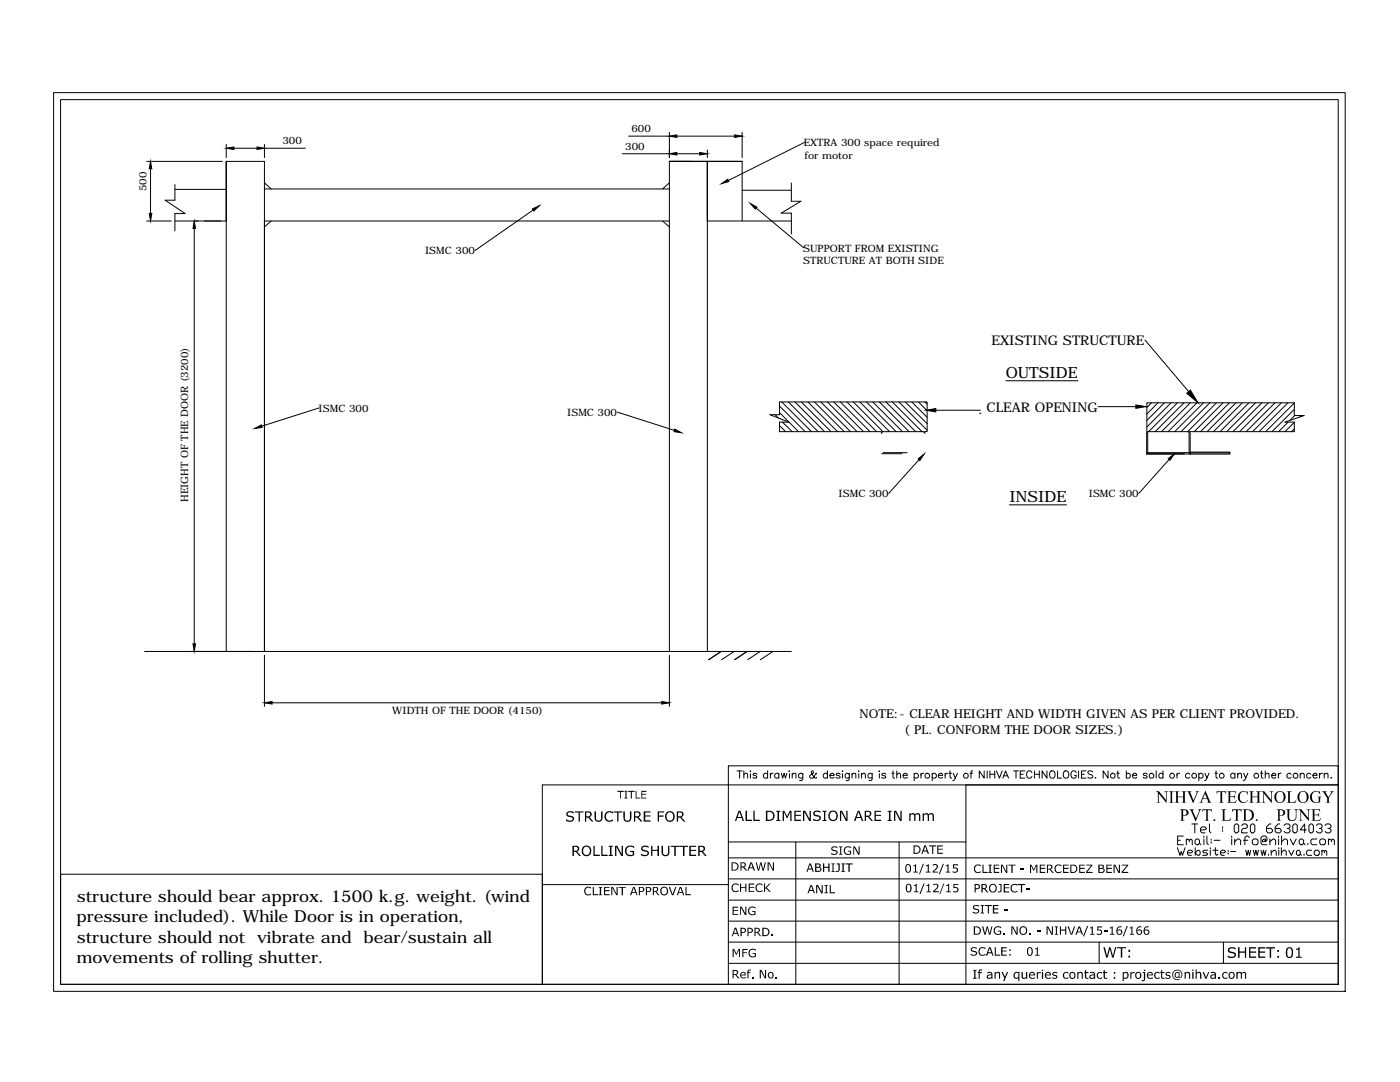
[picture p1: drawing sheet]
<svg xmlns="http://www.w3.org/2000/svg" width="279mm" height="216mm" viewBox="0 0 279 216" stroke-linecap="round" stroke-linejoin="round" font-family="sans-serif">
<!-- layer: 0 -->
<g fill="none" stroke="#000" stroke-width=".2">
<path d="M10.7 18.5h257.8v179.3h-257.8zM12.1 19.9h255v176.5h-255zM29.3 32.2h15.1M30 33.7v8.9M34.9 37.8h10.3M34.9 36.8v3.1h-1.9l3.9 2.7h-2v3.5M45.2 28.8v2.6M46.7 29.6h4.6M52.8 28.8v2.6M52.8 37.7h80.8M52.8 36.5l1.3 1.2M52.8 29.6h8.1"/>
<path d="M124.2 30.7h9.4M125.4 27.2h8.2M133.6 26.4v5M133.6 36.5l-1.4 1.2M135.1 30.7h4.5M135.1 27.2h11.5M138 32.2h-4.4v97.8M141.2 29.9v1.5M141.2 32.2v97.8M148.1 38h9.8M148.1 26.4v5M148.1 32.2v11.9"/>
<path d="M157.9 36.5v3.7h1.9l-3.9 2.3h2v4.2M160.6 28.4l-15.2 7.6M29.3 44.1h4.9M34.9 44.1h10.3M38.8 45.6v82.9M52.8 44.1h80.8M54.1 44.1l-1.3 1.2M106.4 41.9l-11.6 8.1M132.2 44.1l1.4 1.2M141.2 44.1h16.7M150.9 41.5l9.5 8M200.7 76h14.4"/>
<path d="M228.5 67.8l8.7 10.3M63.7 81.4l-11.4 3.6M123.2 82.2l11.4 3.7M154.7 82.7l.6 .7M155.6 80.2h29.4v5.9h-29.4v-1.9h1.8l-3.7-1.5h1.9zM155.6 84.9l1.2 1.2M155.6 82.3l3.8 3.8M155.6 81l5.1 5.1M156 80.2l6 5.9M156.2 84.2l1.9 1.9M157.3 80.2l6 5.9M158.7 80.2l5.9 5.9"/>
<path d="M159.9 80.2l5.9 5.9M161.2 80.2l6 5.9M162.5 80.2l6 5.9M163.8 80.2l5.9 5.9M165.1 80.2l6 5.9M166.4 80.2l5.9 5.9M167.7 80.2l5.9 5.9M169 80.2l5.9 5.9M170.3 80.2l5.9 5.9M171.6 80.2l5.9 5.9M172.9 80.2l5.9 5.9M174.2 80.2l5.9 5.9"/>
<path d="M175.5 80.2l5.9 5.9M176 90.5h4M176.1 86.3l-.2 .2M176.3 90.3h4.7M176.8 80.2l5.9 5.9M178.1 80.2l5.9 5.9M179.4 80.2l5.6 5.6M180.7 80.2l4.3 4.3M182 80.2l3 3.1M183.3 80.2l1.7 1.7M183.4 91.7l-6 6.8M184.4 86.3l.2 .2"/>
<path d="M184.6 80.2l.4 .4M186.8 81.9h8.9M219.1 81.1h7.6M228.9 80.4h29.4v2.5h2l-3.9 1.3h1.9v1.9h-29.4zM229 86.3l-.2 .2M229.1 86.3v4h8.2v-4h.2v4.3h-8.7v-4.1M229.8 80.4l-.9 .9M231.1 80.4l-2.2 2.2M232.4 80.4l-3.5 3.5M233.3 91.7l-6 6.7M233.7 80.4l-4.8 4.8M235 80.4l-5.8 5.7"/>
<path d="M236.3 80.4l-5.8 5.7M237.6 80.4l-5.8 5.7M238.9 80.4l-5.8 5.7M240.2 80.4l-5.8 5.7M241.5 80.4l-5.8 5.7M242.8 80.4l-5.8 5.7M244.1 80.4l-5.8 5.7M245.3 80.4l-5.7 5.7M246.7 80.4l-5.8 5.7M247.9 80.4l-5.7 5.7M249.2 80.4l-5.7 5.7M250.6 80.4l-5.8 5.7"/>
<path d="M251.8 80.4l-5.7 5.7M253.1 80.4l-5.7 5.7M254.5 80.4l-5.8 5.7M255.7 80.4l-5.7 5.7M257 80.4l-5.7 5.7M257.1 84.2l-1.9 1.9M258.3 80.4l-5.7 5.7M258.3 81.7l-4.4 4.4M258.3 84.3l-1.9 1.8M258.3 85.6l-.5 .5M258.4 82.9l-1 1M259.7 82.9l-.3 .3"/>
<path d="M201.5 100.7h11.3M28.9 130h129M45.2 130v-97.8h7.6v97.8M52.8 130.8v10.2M133.6 130.8v10.2M143.9 130l-2.5 1.6M146.5 130l-2.5 1.6M149.1 130l-2.5 1.6M151.7 130l-2.5 1.6M154.2 130l-2.4 1.6M54.3 140.2h77.8M145.4 152.8h121.7v3.8h-121.7z"/>
<path d="M147.1 153.8h1M147.6 153.8v1.5M148.4 154.6l.4-.3 .3 .1 .1 .9M148.4 153.8v1.5M149.8 153.8v.2zM149.8 154.4v.9M151 154.5a.43 .43 0 0 0-.7 0l.7 .5v.2l-.2 .1-.5-.2M153.2 154.5a.48 .48 0 0 0-.7-.1 .48 .48 0 0 0 0 .8 .48 .48 0 0 0 .7-.1M153.2 153.8v1.5M153.7 154.3v1M154.3 154.3l-.3 .1-.3 .3M155.4 154.5a.48 .48 0 0 0-.7-.1 .48 .48 0 0 0 0 .8 .48 .48 0 0 0 .7-.1"/>
<path d="M155.4 154.3v1M155.9 154.3l.3 1 .3-1 .2 1 .3-1M157.5 153.9h.1zM157.6 154.4v.9M158.1 154.6l.3-.3 .4 .1 .1 .9M158.1 154.3v1M160.2 154.3l-.1 1.3-.2 .2-.3-.1M160.2 154.5a.48 .48 0 0 0-.7-.1 .48 .48 0 0 0 0 .8 .48 .48 0 0 0 .7-.1M163 154.5l-.2-.2-.3 .6a.46 .46 0 0 1-.5 .4 .46 .46 0 0 1-.3-.6l.6-.4v-.4h-.3v.5l.6 .8 .3 .1 .1-.2M165.1 154.5a.48 .48 0 0 0-.7-.1 .48 .48 0 0 0 0 .8 .48 .48 0 0 0 .7-.1M165.1 153.8v1.5M165.6 154.7h.9a.48 .48 0 0 0-.7-.3 .48 .48 0 0 0-.2 .7 .48 .48 0 0 0 .7 .1l.2-.1"/>
<path d="M167.7 154.5a.47 .47 0 0 0-.8 0l.8 .5-.1 .2-.2 .1-.5-.2M168.1 153.8v.2zM168.1 154.4v.9M169.5 154.3l-.1 1.3-.2 .2-.3-.1M169.5 154.5a.48 .48 0 0 0-.7-.1 .48 .48 0 0 0 0 .8 .48 .48 0 0 0 .7-.1M170 154.6l.4-.3 .4 .1v.9M170 154.3v1M171.3 153.9h.1zM171.4 154.4v.9M171.9 154.6l.4-.3 .3 .1 .1 .9M171.9 154.3v1M174.1 154.3l-.1 1.3-.2 .2-.4-.1"/>
<path d="M174.1 154.5a.48 .48 0 0 0-.7-.1 .48 .48 0 0 0 0 .8 .48 .48 0 0 0 .7-.1M175.4 153.9h.1zM175.5 154.4v.9M176.8 154.5a.47 .47 0 0 0-.8 0l.8 .5-.1 .2-.2 .1-.5-.2M178 154.3h.5M178.2 153.8l.1 1.4 .2 .1M179 154.6l.3-.3 .3 .1 .1 .9M179 153.8v1.5M180.2 154.7h.9a.48 .48 0 0 0-.7-.3 .48 .48 0 0 0-.2 .7 .48 .48 0 0 0 .7 .1l.2-.1M182.4 154.5a.48 .48 0 0 1 .7-.1 .48 .48 0 0 1 0 .8 .48 .48 0 0 1-.7-.1M182.4 154.3v1.5M183.8 154.3v1"/>
<path d="M184.3 154.3l-.5 .2v.2M186 154.5a.48 .48 0 0 1 .7-.1 .48 .48 0 0 1 0 .8 .48 .48 0 0 1-.7-.1M186 154.3v1.5M187.3 154.7h.8a.46 .46 0 0 0-.6-.4 .46 .46 0 0 0-.1 .8l.2 .2 .5-.2M188.6 154.3v1M189.2 154.3l-.4 .1-.2 .3M189.4 154.3h.5M189.6 153.8v1.2l.1 .2 .2 .1M190.2 154.3l.5 1 .4-1M190.7 155.3l-.2 .3-.4 .2M193.6 154.3h.5M194.1 153.8l-.2 .1-.1 .2v1.2"/>
<path d="M196.4 153.8v1.5l-1-1.5v1.5M197 153.8v1.5M197.6 153.8v1.5M197.6 154.5h.9M198.5 153.8v1.5M198.9 153.8l.6 1.5 .5-1.5M200.1 155.3l.6-1.5 .6 1.5M200.3 154.8h.8M202.3 153.8h1M202.8 153.8v1.5M203.6 154.5h.6M204.5 153.8h-.9v1.5h.9"/>
<path d="M205.9 154.2a.55 .55 0 0 0-.6-.4 .55 .55 0 0 0-.4 .6 .61 .61 0 0 0 .2 .8 .61 .61 0 0 0 .8-.1v-.2M206.4 154.5h1M206.4 153.8v1.5M207.4 153.8v1.5M208.9 153.8v1.5l-.9-1.5v1.5M209.6 154l.1-.1a.72 .72 0 0 1 .9 .5 .72 .72 0 0 1-.5 .9 .76 .76 0 0 1-.5-1.3zM211.1 153.8v1.5h.8M212.5 153.9a.7 .7 0 0 1 .8 .6 .7 .7 0 0 1-.8 .7l-.3-.5v-.5zM214.8 154.2a.55 .55 0 0 0-.6-.4 .55 .55 0 0 0-.5 .6 .61 .61 0 0 0 .2 .8 .61 .61 0 0 0 .8-.1l.1-.4h-.4M215.3 153.8v1.5M215.8 154.5h.6M216.7 153.8h-.9v1.5h.9"/>
<path d="M218.1 154l-.4-.2-.5 .1v.4l.8 .4 .1 .4-.4 .2-.6-.2M218.6 155.1v.2zM221.1 153.8v1.5l-.9-1.5v1.5M222.9 154.3h.5M223.1 153.8v1.2l.1 .2 .3 .1M224.8 154.5a.46 .46 0 0 1 .6 0 .46 .46 0 0 1 0 .6 .46 .46 0 0 1-.6 0M224.8 153.8v1.5M226 154.7h.9a.46 .46 0 0 0-.7-.4 .46 .46 0 0 0-.1 .8l.3 .2 .5-.2M228.9 154.5a.43 .43 0 0 0-.7 0l.7 .5v.2l-.2 .1-.5-.2M230.7 153.8v1.5M232.1 154.5a.48 .48 0 0 0-.7-.1 .48 .48 0 0 0 0 .8 .48 .48 0 0 0 .7-.1M232.1 153.8v1.5"/>
<path d="M234.9 154.3v1M235.4 154.3l-.5 .2v.2M237.4 154.5a.48 .48 0 0 0-.7-.1 .48 .48 0 0 0 0 .8 .48 .48 0 0 0 .7-.1M239.3 154.5a.48 .48 0 0 1 .7-.1 .48 .48 0 0 1 0 .8 .48 .48 0 0 1-.7-.1M239.3 154.3v1.5M240.5 154.3l.4 1 .4-1M240.9 155.3l-.2 .3-.3 .2M242.5 154.3h.5M242.7 153.8v1.2l.1 .2 .2 .1M246.5 154.5a.48 .48 0 0 0-.7-.1 .48 .48 0 0 0 0 .8 .48 .48 0 0 0 .7-.1M246.5 154.3v1M247 154.6l.3-.3 .4 .1 .1 .9"/>
<path d="M247 154.3v1M248.2 154.3l.4 1 .4-1M248.6 155.3l-.1 .3-.4 .2M251.5 154.3h.5M251.7 153.8v1.2l.1 .2 .3 .1M252.5 154.6l.4-.3 .3 .1 .1 .9M252.5 153.8v1.5M253.8 154.7h.8a.48 .48 0 0 0-.6-.3 .48 .48 0 0 0-.3 .6 .48 .48 0 0 0 .6 .3l.3-.2M255.1 154.3v1M255.7 154.3l-.5 .2-.1 .2M257.7 154.5a.48 .48 0 0 0-.7-.1 .48 .48 0 0 0 0 .8 .48 .48 0 0 0 .7-.1M259.5 154.6l.4-.3 .3 .1 .1 .9"/>
<path d="M259.5 154.3v1M261.6 154.5a.48 .48 0 0 0-.7-.1 .48 .48 0 0 0 0 .8 .48 .48 0 0 0 .7-.1M262 154.7h.9a.48 .48 0 0 0-.6-.3 .48 .48 0 0 0-.3 .6 .48 .48 0 0 0 .6 .3l.3-.2M263.3 154.3v1M263.9 154.3a.51 .51 0 0 0-.6 .4M264.3 154.6l.3-.3 .4 .1v.9M264.3 154.3v1M265.7 155.1v.2zM267.1 156.6v39.8M267.1 156.6h-74.3v39.8M12.1 174.4h96.1v22h-96.1zM108.2 176.5h37.2"/>
<path d="M145.4 179.6h121.7M145.4 175.4h121.7M145.4 171.2h121.7M145.4 168h47.4M158.8 168v28.4M179.4 168v28.4M235 169.1l.5 1.6 .2-.8 .3 .8 .5-1.6M235 167.7h.6M236.2 166.8h-1.2v1.8h1.2M236.8 167.7l.3-.3 .2 .3v.3M236.8 167.4v1.2M237 170.2h.8l.2-.3-.2-.2h-.5l-.3 .2v.5l.3 .3h.5"/>
<path d="M237.3 167.7l.3-.3 .3 .3v.9M237.9 164.4h1.1M238.4 164.4v1.8M238.5 167.7l.3-.3h.3l.3 .3v.6l-.3 .3h-.3l-.3-.3zM238.5 169.1v1.6M239 169.7h.3l.2 .2v.5l-.2 .3h-.3l-.5-.5zM239.4 168.3l.3 .3M239.6 165.6h.9l.3-.3-.3-.3h-.6l-.3 .3v.6l.3 .3h.6M240.3 166.8v.3M240.3 167.4v1.2M240.9 166.8v1.5l.3 .3M241 169.7h-.7l-.3 .2 .3 .3h.5l.2 .2-.2 .3h-.8"/>
<path d="M241.4 164.4v1.5l.3 .3M241.5 169.1v.3M241.5 169.7v1M241.7 167.4v.3M241.7 168v.3M242 169.7h1.1M242.3 167.7h1.2M242.6 169.1v1.3l.2 .3 .3-.3M243.6 170.2h.7l.3-.3-.3-.2h-.5l-.2 .2v.5l.2 .3h.5M244 165v.3M244 165.6v.3M245.1 169.7v.2"/>
<path d="M245.1 170.2v.2M245.6 169.9h1M245.8 166.8v.3M245.8 167.4v1.2M246.3 164.7l.3-.3h.3l.3 .3v1.2l-.3 .3h-.3l-.3-.3zM246.4 168l.6-.6h.3l.3 .3v.9M246.4 167.4v1.2M247.8 164.7l.3-.3h.6l.2 .3v.3l-.2 .3h-.6l-.3 .3v.6h1.1M248.1 167.7h.9M248.6 169.7l.3 1 .2-1 .3 1 .2-1M249.3 167.1l-.3-.3h-.3l-.3 .3v1.5M249.5 164.7l.3-.3h.3l.3 .3v1.2l-.3 .3h-.3l-.3-.3z"/>
<path d="M249.9 167.7l.3-.3h.6l.3 .3v.6l-.3 .3h-.6l-.3-.3zM250.1 169.7l.3 1 .2-1 .3 1 .2-1M251.7 169.7l.2 1 .3-1 .2 1 .3-1M252.5 167.7l-.2 .3h-.3v-.3l.3-.3h.2v.6l.3-.3v-.6l-.3-.3h-.5l-.3 .3v1.2l.3 .3h.8M253.2 170.4v.3M253.4 168l.6-.6h.3l.3 .3v.9M253.4 167.4v1.2M253.6 164.4h-.2l-.6 .6v.9l.3 .3h.5l.3-.3v-.3l-.3-.3h-.8M253.7 170.2l.5-.5h.3l.2 .2v.8M253.7 169.7v1M255.2 166.8v.3M255.2 167.4v1.2"/>
<path d="M255.2 169.1v.3M255.2 169.7v1M255.4 164.4h-.3l-.6 .6v.9l.3 .3h.6l.3-.3v-.3l-.3-.3h-.9M255.7 170.2l.5-.5h.2l.3 .2v.8M255.7 169.1v1.6M255.8 168l.6-.6h.3l.2 .3v.9M255.8 166.8v1.8M256.3 164.7l.3-.3h.6l.3 .3v.3l-.3 .3h-.3M257.2 165.3l.3 .3v.3l-.3 .3h-.6l-.3-.3M257.2 169.7l.5 1 .5-1M257.5 167.4l.6 1.2 .6-1.2M258 164.7l.3-.3h.3l.3 .3v1.2l-.3 .3h-.3l-.3-.3z"/>
<path d="M258.7 169.9l.3-.2h.2l.3 .2v.5l-.3 .3h-.2l-.3-.3zM259.3 167.7l.3-.3h.3l.3 .3v.6l-.3 .3h-.3l-.3-.3zM259.5 170.4l.2 .3M260.2 168.3l.3 .3M260.3 170.4v.3M260.7 165.6h-1.2l.9-1.2v1.8M261 168.3v.3M261.2 164.7l.3-.3h.3l.3 .3v1.2l-.3 .3h-.3l-.3-.3zM261.8 169.7h-.8l-.2 .2v.5l.2 .3h.8M262.5 169.7h.5l.3 .2v.5l-.3 .3h-.5l-.2-.3v-.5zM262.7 164.7l.3-.3h.6l.2 .3v.3l-.2 .3h-.3M262.8 167.4h-.9l-.3 .3v.6l.3 .3h.9"/>
<path d="M263.4 167.7l.2-.3h.6l.3 .3v.6l-.3 .3h-.6l-.2-.3zM263.6 165.3l.2 .3v.3l-.2 .3h-.6l-.3-.3M263.8 169.9l.3-.2 .2 .2v.3M263.8 169.7v1M264.3 169.9l.3-.2 .2 .2v.8M264.4 164.7l.3-.3h.6l.3 .3v.3l-.3 .3h-.3M265.1 167.7l.3-.3 .3 .3v.3M265.1 167.4v1.2M265.3 165.3l.3 .3v.3l-.3 .3h-.6l-.3-.3M265.7 167.7l.3-.3 .3 .3v.9M108.2 196.4v-39.8h37.2v39.8M108.2 196.4h158.9"/>
<path d="M145.4 183.8h121.7M145.4 188h121.7M145.4 192.2h121.7M219.4 188v4.2M244.2 188v4.2"/>
<circle cx="185.1" cy="154.8" r=".5"/>
<circle cx="192.8" cy="154.8" r=".5"/>
<circle cx="222.1" cy="154.8" r=".51"/>
<circle cx="229.8" cy="154.8" r=".5"/>
<circle cx="233.9" cy="154.8" r=".5"/>
<circle cx="238.3" cy="154.8" r=".5"/>
<circle cx="243.8" cy="154.8" r=".5"/>
<circle cx="250.7" cy="154.8" r=".5"/>
<circle cx="258.6" cy="154.8" r=".5"/>
</g>
<g fill="#000" stroke="#000" stroke-width=".2">
<path d="M30 32.2l.3 1.5h-.5zM45.2 29.6l1.5-.3v.5zM51.3 29.3l1.5 .3-1.5 .2zM133.6 30.7l1.5-.3v.5zM133.6 27.2l1.5-.3v.5zM139.6 30.4l1.6 .3-1.6 .2zM144 36.6l1.2-.8 .2 .4zM146.6 26.9l1.5 .3-1.5 .2zM29.8 42.6h.5l-.3 1.5zM38.8 44.1l.2 1.5h-.5zM106.2 41.7l1.4-.7-1.1 1.1zM149.7 40.6l1.4 .7-.4 .4z"/>
<path d="M236.8 78.5l.8-.7 1.5 2.6zM50.8 85.5l1.4-.7 .1 .5zM134.6 85.6l1.4 .7-1.5-.2zM183.2 91.6l1.2-1-.8 1.3zM184.8 81.9l2-.4v.7zM226.7 80.8l2 .3-2 .4zM233.2 91.5l1.1-.9-.8 1.2zM38.5 128.5h.5l-.2 1.5zM52.8 140.2l1.5-.2v.5zM132.1 140l1.5 .2-1.5 .3z"/>
</g>
<g fill="#000">
<path d="M123.2 157.8h1.3v.2h-.6v1.3h-.1v-1.3h-.6zM124.6 157.8h.6v.2h-.2v1.2h.2v.1h-.6v-.1h.2v-1.2h-.2zM125.4 157.8h1.2v.2h-.5v1.3h-.2v-1.3h-.5zM126.9 157.8h.1v1.4h.8v.1h-.9zM128 157.8h1v.2h-.8v.4h.8v.2h-.8v.6h.8v.1h-1zM230.7 157.9h.6l1.4 1.7v-1.4l-.3-.3h.8l-.4 .2v2.1l-1.5-1.8v1.6l.3 .2h-.8l.3-.2v-1.9zM234.4 157.9h1l-.3 .2v.8h1v-.8l-.3-.2h1l-.3 .1v2l.3 .2h-1l.3-.2v-.9h-1v.9l.3 .2h-1l.3-.2v-1.9zM236.9 157.9l.9 .1a.21 .21 0 0 0-.3 .1 .21 .21 0 0 0 .1 .3l.6 1.3 .5-1.3a.28 .28 0 0 0 .1-.3 .28 .28 0 0 0-.2-.2l.7 .1-.3 .1-.8 2.1-1-2.1zM242.8 157.9h1.9v.5l-.2-.3-.6-.1v2l.3 .2h-.9l.3-.2v-2l-.6 .1-.2 .3zM244.9 157.9h1.7l.1 .5-.3-.4h-.9v.9h.7l.3-.3v.8l-.3-.4h-.7l.1 1h.8l.4-.4-.2 .6h-1.7l.3-.2v-1.9zM247.4 158.1l.6-.3 .8 .2 .2-.2v.8l-.3-.5-.7-.1-.4 .3-.2 .4 .1 .8 .3 .5h.8l.5-.4-.4 .5-1 .1-.6-.6-.1-.8zM249.3 157.9h1l-.4 .2v.8h1.1v-.8l-.4-.2h1.1l-.4 .2v1.9l.4 .2h-1.1l.4-.2v-.9h-1.1v.9l.4 .2h-1l.3-.2v-1.9z"/>
<path d="M251.7 157.9h.6l1.4 1.7v-1.5l-.3-.2h.8l-.4 .2v2.1l-1.5-1.8v1.5l.3 .3h-.8l.3-.3v-1.7zM256.8 157.9l1 .1a.29 .29 0 0 0-.3 0 .29 .29 0 0 0-.1 .4l.1 1.6h.8l.4-.5-.2 .7h-1.7l.3-.2v-1.9zM261.7 158.3l.7-.5 .8 .2 .2-.2 .1 .8-.6-.6-.7 .1-.3 .5-.1 .7 .4 .7 .5 .1 .5-.1v-.8l-.3-.3h.9l-.3 .2v.9l-1.1 .2-.8-.4-.2-.4v-.6zM263.8 157.9h1l-.3 .2 .6 1 .6-.9-.2-.3h.7l-.4 .3-.6 1v.8l.3 .2h-1l.4-.2v-.8l-.8-1.1zM113.1 162.1l.4-.2h.6l.4 .1v.3l-.8-.2a.36 .36 0 0 0-.4 .4 .36 .36 0 0 0 .5 .3l.7 .3 .1 .3-.1 .3-.6 .3-.9-.2v-.3l.5 .2h.5a.3 .3 0 0 0 .3-.3 .3 .3 0 0 0-.4-.3l-.8-.3zM114.7 161.9h1.7v.2h-.7v1.8h-.2v-1.8h-.8zM116.7 177.3l.5-.4 .8 .2v.3l-.7-.3-.2 .1-.3 .4 .2 .7 .6 .2 .4-.2v.2l-.5 .2-.6-.2-.3-.6zM118.3 177h.2v1.4h.9v.2h-1.1zM118.4 168.8h.3v1.7h1v.3h-1.3zM119.5 177h.7v.2h-.2v1.3h.2v.1h-.7v-.1h.2v-1.3h-.2zM118.6 161.9h.3v1.5l.3 .3h.5l.2-.2 .1-1.6h.3v1.3l-.3 .7-.8 .1-.4-.3zM120 168.8h.3v1.7h1v.3h-1.3z"/>
<path d="M120.6 177h1.1v.2h-.9v.4h.9v.2h-.9v.6h.9v.2h-1.1zM121.5 168.8h.8v.2h-.3v1.6h.3v.2h-.8v-.2h.2v-1.6h-.2zM120.8 162.3l.6-.4 .9 .1v.4l-.4-.3h-.5l-.5 .6v.5l.3 .4 .7 .1 .4-.2-.1 .4-.7 .1-.7-.4-.2-.5zM122 177h.3l.7 1.3v-1.3h.3v1.6h-.3l-.8-1.4v1.4h-.2zM122.5 161.9h1.7v.2h-.8v1.8h-.2v-1.8h-.7zM122.8 168.8h.4l.9 1.6v-1.6h.2v2h-.3l-1-1.8v1.8h-.2zM123.5 177h1.4v.2h-.6v1.4h-.2v-1.4h-.6zM124.4 161.9h.3v1.5l.3 .3 .6-.1 .1-1.7h.3v1.6l-.3 .4-.7 .1-.5-.3zM124.9 169.1l.6-.4 1.1 .2v.3l-.7-.3-.5 .1-.2 .2-.2 .5 .1 .6 .4 .3 .8-.1v-.5h-.5v-.2h.8v.8l-.6 .2-.8-.1-.5-.6v-.6zM128.2 168.9l.3-.2 .7 .1 .2 .1v.3l-.4-.2h-.4a.36 .36 0 0 0-.3 .4 .36 .36 0 0 0 .5 .3l.6 .2 .1 .4-.1 .3-.5 .2-1-.1v-.4l.5 .3h.5a.37 .37 0 0 0 .3-.5 .37 .37 0 0 0-.6-.2l-.5-.2-.1-.2v-.4zM128.5 161.9h1.3v.2h-1v.6h1v.2h-1v.8h1v.2h-1.3zM129.9 168.8h.3v.8h1v-.8h.3v2h-.3v-1h-1v1h-.3z"/>
<path d="M131.3 161.9h1.2v.2h-1v.6h.9v.3h-.9v.9h-.2zM132 168.8h.3v1.5l.2 .2 .3 .1 .5-.3v-1.5h.3v1.5l-.3 .4-.7 .1-.5-.3zM133.5 177h.2l.5 1.4 .6-1.4h.2l-.6 1.6h-.3zM133.8 168.8h1.8v.2h-.7v1.8h-.3v-1.8h-.8zM135.6 168.8h1.7v.2h-.7v1.8h-.3v-1.8h-.7zM136.8 177h.2v1.4h.9v.2h-1.1zM137.6 168.8h1.3v.2h-1v.6h1v.2h-1v.7h1v.3h-1.3zM146.2 176.5l.5-.2 .7 .1v.3l-.4-.2h-.5l-.3 .5v.4l.3 .3 .4 .1 .5-.2v.3l-.9 .1-.4-.3-.1-.8zM147.7 176.3h.2v.7h.8v-.7h.3v1.7h-.3v-.8h-.8v.8h-.2zM148.8 161.8h.3v1.8h1v.2h-1.3zM149.4 176.3h1.1v.2h-.9v.5h.9v.2h-.9v.6h.9v.2h-1.1zM150.4 161.8h.2v1.8h1v.2h-1.2z"/>
<path d="M150.9 176.5l.6-.2 .7 .1v.3l-.4-.2h-.5l-.3 .5v.4l.2 .3 .5 .1 .5-.2v.3l-.9 .1-.4-.3-.1-.8zM150.8 172.1h.2l.4 1.4 .4-1.4h.2l.3 1.4 .3-1.4h.3l-.5 1.6h-.2l-.4-1.3-.3 1.3h-.3zM152.5 176.3h.2v.9l.8-.9h.3l-.8 .8 .8 .9h-.3l-.6-.8-.2 .2v.6h-.2zM153.2 172.1h.3l.7 1.3v-1.3h.3v1.6h-.3l-.8-1.5v1.5h-.2zM154.9 161.8h.8v.2h-.2v1.6h.2v.2h-.8v-.2h.3v-1.6h-.3zM156.2 161.8h.3l.6 1.1 .5-1.1h.4v2h-.3v-1.8l-.5 1.2h-.2l-.6-1.2v1.8h-.2zM158.5 161.8h1.3v.2h-1v.6h1v.2h-1v.8h1v.2h-1.3zM160.3 161.8h.4l.9 1.6v-1.6h.2v2h-.3l-1-1.8v1.8h-.2zM162.4 162l.3-.2 .6-.1 .4 .2v.3l-.3-.2h-.5a.34 .34 0 0 0-.3 .4 .34 .34 0 0 0 .5 .2l.7 .3-.1 .7-.4 .2-1-.1v-.3l.5 .2h.4a.34 .34 0 0 0 .3-.5 .34 .34 0 0 0-.5-.2l-.6-.2zM162.9 176.6h.4l.7 1.4v-1.4h.2v1.7h-.3l-.8-1.5v1.5h-.2zM164.2 161.8h.8v.2h-.3v1.6h.3v.2h-.8v-.2h.3v-1.6h-.3zM164.5 176.6h.7v.2h-.2v1.3h.2v.2h-.7v-.2h.3v-1.3h-.3z"/>
<path d="M164.2 172.3h.3v.7h.8v-.7h.3v1.7h-.3v-.8h-.8v.8h-.3zM165.9 172.3h.7v.2h-.2v1.3h.2v.2h-.7v-.2h.2v-1.3h-.2zM165.6 176.6h.2v1.4h.9v.3h-1.1zM166 169.1l.4-.2 .7 .1v.2l-.4-.1h-.4a.31 .31 0 0 0-.1 .4 .31 .31 0 0 0 .4 .1l.5 .2 .1 .4-.2 .3-.3 .1-.6-.1h-.2v-.3l.7 .2a.33 .33 0 0 0 .3-.4 .33 .33 0 0 0-.5-.2l-.5-.2zM167 172.3h.6v1.3l-.3 .4h-.5v-.2h.1a.28 .28 0 0 0 .3 0 .28 .28 0 0 0 .1-.3v-1h-.3zM167.5 168.9h.6v.2h-.2v1.3h.2v.1h-.6v-.1h.2v-1.3h-.2zM167.9 172.3h.7v.2h-.2v1.3h.2v.2h-.7v-.2h.2v-1.3h-.2zM167.6 161.8h.4l.9 1.6v-1.6h.2v2h-.3l-.9-1.8v1.8h-.3zM168.6 169.1l.5-.2 .8 .1v.3l-.4-.2h-.5l-.4 .4 .1 .7 .4 .2 .6-.1v-.4h-.5v-.2h.7v.8l-.9 .1-.4-.3-.2-.7zM168.7 172.3h1.5v.2h-.6v1.5h-.3v-1.5h-.6zM170.3 168.9h.3l.8 1.4v-1.4h.2v1.6h-.3l-.8-1.4v1.4h-.2zM174.5 161.8h1.3v.2h-1v.6h1v.2h-1v.8h1v.2h-1.3z"/>
<path d="M177.2 161.8h.8v.2h-.3v1.6h.3v.2h-.8v-.2h.2v-1.6h-.2zM178.4 161.8h.4l.9 1.6v-1.6h.2v2h-.3l-.9-1.8v1.8h-.3zM182.3 172.7l.5-.2v1.4h.4v.2h-.9v-.2h.3v-1.1h-.3zM182.4 176.6l.6-.3v1.6h.3v.1h-.9v-.1h.3v-1.1h-.3zM181.5 162.3h.2v.2l.3-.3 .4 .1a.27 .27 0 0 0 .3 .2 .27 .27 0 0 0 .2-.2l.4-.1 .3 .3 .1 1.3h-.3v-.9a.36 .36 0 0 0-.3-.4 .36 .36 0 0 0-.4 .3v1h-.3v-.9a.39 .39 0 0 0-.2-.4 .39 .39 0 0 0-.5 .2v1.1h-.2zM184.2 172.4h.2l-.8 2h-.2zM184.3 176.3h.2l-.8 2.1h-.2zM184.8 172.7l.6-.2v1.4h.3v.2h-.9v-.2h.4v-1.1h-.4zM184.9 176.6l.5-.3v1.6h.4v.1h-.9v-.1h.3v-1.1h-.3zM184.1 162.3h.3v.2l.3-.3 .5 .1a.29 .29 0 0 0 .2 .2 .29 .29 0 0 0 .3-.3l.5 .1 .1 .2 .1 1.3h-.3v-.9a.39 .39 0 0 0-.3-.4 .39 .39 0 0 0-.4 .3v1h-.2l-.1-1a.38 .38 0 0 0-.3-.3 .38 .38 0 0 0-.4 .2v1.1h-.3zM185.4 168.7h1.4v.2h-.5v1.5h-.3v-1.5h-.6zM186.2 172.5l.6-.1 .3 .2v.6l-.8 .7h.9v.2h-1.1v-.3l.8-.7a.43 .43 0 0 0-.2-.5 .43 .43 0 0 0-.5 .1z"/>
<path d="M186.3 176.4l.6-.1 .3 .2v.7l-.7 .6h.9v.2h-1.2v-.2l.8-.7a.38 .38 0 0 0-.1-.6 .38 .38 0 0 0-.6 .1zM187.1 168.7h1.1v.2h-.9v.5h.9v.1h-.9v.7h.9v.2h-1.1zM188.2 172.4h.2l-.8 2h-.2zM188.3 176.3h.2l-.9 2.1h-.1zM188.8 172.7l.5-.2v1.4h.3v.2h-.8v-.2h.3v-1.1h-.3zM188.8 176.6l.6-.3v1.6h.4v.1h-1v-.1h.4v-1.1h-.4zM190.2 172.5h1v.2h-.8v.4h.6l.2 .4-.2 .5-.2 .1h-.7v-.3l.3 .1a.39 .39 0 0 0 .5-.4 .39 .39 0 0 0-.6-.2zM190.3 176.4h1v.2h-.8v.4h.5l.3 .3-.2 .7-.3 .1-.6-.1v-.3l.5 .2a.39 .39 0 0 0 .3-.6 .39 .39 0 0 0-.6-.1zM194.5 172.8l.5-.3 .7 .1v.3l-.3-.2h-.5l-.3 .5 .2 .7 .6 .1 .3-.2v.3l-.6 .1-.6-.3-.1-.3zM196.1 172.5h.2v1.5h.8v.2h-1zM197.3 172.5h.6v.2h-.2v1.3h.2v.2h-.6v-.2h.2v-1.3h-.2zM198.3 172.5h1.1v.2h-.9v.5h.9v.2h-.9v.6h.9v.2h-1.1z"/>
<path d="M199.3 176.4h.6v1.4l-.3 .3-.5-.1v-.2l.4 .1 .2-.2v-1.1h-.4zM199.8 172.5h.3l.7 1.4v-1.4h.2v1.7h-.2l-.8-1.5v1.5h-.2zM200.3 176.4h1.1v.2h-.8v.5h.8v.1h-.8v.7h.8v.2h-1.1zM201.2 172.5h1.5v.2h-.6v1.5h-.3v-1.5h-.6zM201.8 176.6l.6-.3 .7 .2v.3l-.4-.2h-.4l-.4 .4v.4l.3 .4 .4 .1 .5-.2v.3l-.8 .1-.4-.2-.2-.6zM203.7 173.3h.6v.3h-.6zM203.1 176.4h1.5v.2h-.6v1.5h-.3v-1.5h-.6zM204.8 177.2h.6v.2h-.6zM205.6 172.5h.3l.4 1 .4-1h.3v1.7h-.2v-1.5l-.4 1h-.2l-.4-1v1.5h-.2zM207.5 172.5h1.1v.2h-.9v.5h.9v.2h-.9v.6h.9v.2h-1.1zM210.6 172.8l.4-.3 .8 .1v.3l-.7-.2-.4 .4 .1 .8 .6 .1 .4-.2v.3l-.4 .1-.6-.1-.3-.4zM212.2 172.5h1.1v.2h-.9v.5h.9v.2h-.9v.6h.9v.2h-1.1z"/>
<path d="M215.4 172.5h1.1v.2h-.9v.5h.9v.2h-.9v.6h.9v.2h-1.1zM216.8 172.5h1.2l-1 1.5h1v.2h-1.3v-.2l1-1.3h-.9zM220.8 172.5h1.1v.2h-.9v.5h.9v.2h-.9v.6h.9v.2h-1.1zM222.2 172.5h.4l.7 1.4v-1.4h.2v1.7h-.3l-.8-1.5v1.5h-.2zM223.9 172.5h1.3v.2l-1.1 1.3h1.1v.2h-1.4v-.2l1.1-1.3h-1zM233.3 157.9h1l-.4 .3v1.7l.4 .3h-1l.2-.1 .1-.2v-1.7zM237.3 161.5h1a.29 .29 0 0 0-.3 .2 .29 .29 0 0 0 .1 .3l.6 1.3 .6-1.6-.2-.2h.7l-.3 .3-.8 2.1-1.1-2.2zM240 161.5h1.8v.5l-.2-.3h-.6v1.8l.4 .3h-1l.3-.3v-1.8h-.5l-.3 .3zM243.7 161.5l1.1 .1a.29 .29 0 0 0-.4 0 .29 .29 0 0 0 0 .4v1.6h.9l.3-.5-.1 .7h-1.8l.3-.2v-1.9zM245.9 161.5h1.9l-.1 .5a.33 .33 0 0 0-.4-.3h-.3v1.9l.3 .2h-1l.4-.2v-1.9h-.5l-.3 .3zM256.6 161.5h1l-.3 .2v1.5l.1 .3 .3 .2 .5-.1 .4-.3v-1.5l-.3-.3h.8l-.4 .3v1.5l-.2 .4-.7 .2-.7-.3-.2-.5v-1.4zM259.1 161.5h.6l1.4 1.7v-1.4l-.3-.3h.8l-.4 .2v2.1l-1.5-1.8v1.6l.3 .2h-.8l.3-.2v-1.8z"/>
<path d="M261.7 161.5h1.7l.1 .5-.4-.4h-.8v.9h.8l.2-.3v.8l-.3-.3h-.7v.9h.9l.4-.4-.2 .6h-1.7l.3-.2v-1.9zM146.2 180.9h1.1v.2h-.9v.5h.9v.2h-.9v.6h.9v.2h-1.1zM146.2 189.3h.3l.5 1 .4-1h.3v1.7h-.2v-1.4l-.5 .9h-.1l-.5-.9v1.4h-.2zM147.7 180.9h.3l.7 1.4v-1.4h.3v1.7h-.3l-.8-1.5v1.5h-.2zM148.2 189.3h1v.3h-.8v.4h.7v.2h-.7v.8h-.2zM149.3 193.5l.4-.1 .1 .1v.2a.27 .27 0 0 0-.3-.1 .27 .27 0 0 0-.1 .4h.4v.1h-.4v1.1h-.2v-1.1h-.2v-.1h.2zM150.1 194.9h.2v.3h-.2zM149.4 181.2l.6-.3 .7 .1 .1 .3-.4-.2-.6 .1-.3 .6 .3 .6h.5h.3v-.5h-.5v-.1h.7v.7l-.4 .1-.8-.1-.3-.5zM149.5 189.6l.6-.3 .7 .1 .1 .3-.4-.2-.6 .1-.2 .2-.1 .5 .3 .5 .5 .1 .3-.1v-.4h-.5v-.2h.7v.7l-.9 .1-.4-.1-.2-.5zM151.6 193.5h.4l.7 1.4v-1.4h.2v1.7h-.3l-.8-1.5v1.5h-.2zM154 186.5h.2v.3h-.2zM154.8 194.9h.3v.3h-.3z"/>
<path d="M194.2 193.5h.7v.2h-.2v1.4h.2v.2h-.7v-.2h.2v-1.4h-.2zM193.8 189.2l.3-.2h.6l.2 .1v.3l-.4-.2h-.3a.28 .28 0 0 0-.2 .4 .28 .28 0 0 0 .4 .1l.6 .3-.1 .5-.3 .2-.9-.1v-.3l.5 .2h.3a.31 .31 0 0 0 .2-.4 .31 .31 0 0 0-.4-.2l-.5-.2zM194.2 180.8l.3-.2h.6l.3 .1v.3l-.5-.3-.3 .1a.29 .29 0 0 0-.2 .4 .29 .29 0 0 0 .4 .1l.6 .2v.6l-.6 .2-.7-.2v-.2l.4 .2h.5a.28 .28 0 0 0 .2-.4 .28 .28 0 0 0-.4-.1l-.6-.3zM195.4 193.6l.5-.2h.1l-.1 .3a.28 .28 0 0 0-.3 0 .28 .28 0 0 0-.1 .3h.4v.2h-.4v1.1h-.2v-1.1h-.2v-.2h.2zM195.7 180.6h.7v.1h-.2v1.4h.2v.2h-.7v-.2h.2v-1.4h-.2zM195.4 189.3l.4-.3 .9 .1v.3l-.5-.2-.5 .1-.2 .5 .2 .6 .5 .1 .5-.2v.3l-.3 .1-.8-.1-.3-.5zM196.5 180.6h1.4v.2h-.6v1.5h-.2v-1.5h-.6zM196 184.9h.2l.4 1.4 .3-1.4h.2l.4 1.4 .4-1.4h.2l-.5 1.6h-.2l-.4-1.3-.3 1.3h-.2zM198.1 180.6h1.1v.2h-.8v.5h.8v.2h-.8v.6h.8v.2h-1.1zM198.5 189h.2v1.5h.9v.2h-1.1zM198.5 194h.2v.1l.3-.2 .5 .2 .1 1.2h-.2v-.8a.36 .36 0 0 0-.3-.4 .36 .36 0 0 0-.4 .2v1h-.2zM198.5 185.1l.5-.3 .8 .2v.2l-.4-.2h-.5l-.4 .5 .2 .7 .4 .2 .5-.1v-.4h-.5v-.2h.7v.7l-.9 .1-.5-.2-.1-.9z"/>
<path d="M200.2 186.2h.3v.3h-.3zM199.8 189h1.1v.2h-.8v.5h.8v.2h-.8v.6h.8v.2h-1.1zM200.4 181.4h.7v.2h-.7zM199.9 194h.2l.5 .9 .3-.9h.3l-.8 1.8h-.2l.2-.6zM201.8 184.9h.4l.7 1.3v-1.3h.2v1.6h-.3l-.8-1.5v1.5h-.2zM203.9 194h.2v.7a.35 .35 0 0 0 .2 .4 .35 .35 0 0 0 .5-.1v-1h.2v1.3h-.2v-.2l-.4 .3-.5-.3zM205.4 186.2h.3v.3h-.3zM206.6 189.3l.5-.3v1.5h.4v.2h-.9v-.2h.3v-1.1h-.3zM207 185.7h.6v.2h-.6zM206.9 194h.2v.2l.6-.2v.2h-.3l-.3 .1v1h-.2zM208.9 184.9h.3l.7 1.3v-1.3h.2v1.6h-.3l-.7-1.5v1.5h-.2zM210 194.1l.6-.2 .4 .1v.3l-.3-.2a.25 .25 0 0 0-.4 0 .25 .25 0 0 0 .1 .4h.3a.43 .43 0 0 1 .3 .7 .43 .43 0 0 1-.7 .1l-.3-.1v-.2l.3 .1a.24 .24 0 0 0 .4 0 .24 .24 0 0 0-.1-.3l-.6-.3z"/>
<path d="M210.5 184.9h.6v.1h-.2v1.3h.2v.2h-.6v-.2h.2v-1.3h-.2zM211.5 184.9h.2v.6h.9v-.6h.2v1.6h-.2v-.8h-.9v.8h-.2zM212.2 194.2l.3-.2 .4-.1 .3 .1v.3l-.3-.1a.5 .5 0 0 0-.5 .6 .5 .5 0 0 0 .8 .2v.2l-.2 .1-.6-.1-.3-.4zM213 184.9h.3l.5 1.4 .6-1.4h.2l-.6 1.6h-.3zM215 194h.2v.1l.3-.2 .5 .1 .1 .2v1.1h-.2v-.8a.37 .37 0 0 0-.2-.4 .37 .37 0 0 0-.5 .2v1h-.2zM216.9 184.8h.3l-.8 2h-.3zM216.5 193.6h.3v.4h.4v.2h-.4v.6a.31 .31 0 0 0 .1 .3 .31 .31 0 0 0 .3 0v.2h-.4l-.2-.2-.1-.9h-.1zM217.5 185.1l.6-.2v1.4h.3v.2h-.9v-.2h.4v-1.1h-.4zM219.1 194.1l.6-.2 .2 .1v.3l-.2-.1a.49 .49 0 0 0-.6 .6 .49 .49 0 0 0 .8 .2v.2l-.2 .1-.6-.1-.2-.3v-.5zM219 184.9h.9v.2h-.7v.4h.4l.3 .2v.5l-.3 .3h-.7v-.3l.6 .1a.39 .39 0 0 0 .2-.5 .39 .39 0 0 0-.6-.1h-.1zM220.2 193.6h.3v.4h.5v.2h-.5v.6a.31 .31 0 0 0 .1 .3 .31 .31 0 0 0 .4 0l-.1 .2h-.4l-.2-.2-.1-.9h-.1zM220.3 185.7h.7v.2h-.7z"/>
<path d="M221.5 185.1l.6-.2v1.4h.3v.2h-.9v-.2h.4v-1.1h-.4zM220.2 189h.3l.4 1.7 .4-1.7h.3l.5 1.7 .4-1.7h.3l-.6 2.1h-.3l-.4-1.8-.4 1.8h-.3zM222.9 189h1.8v.2h-.7v1.9h-.3v-1.9h-.8zM224.9 184.8h.2l-.8 2h-.2zM225.5 185.1l.5-.2v1.4h.3v.2h-.8v-.2h.3v-1.1h-.3zM225.6 194h.2v.2l.6-.2v.2l-.6 .1v1h-.2zM230.4 194.2l.5-.3 .5 .1v.3l-.6-.2-.2 .3 .1 .7h.4l.3-.1v.2l-.7 .1-.3-.2-.1-.3zM231.7 193.6h.2v.4h.5v.2h-.5v.6a.3 .3 0 0 0 .1 .3 .3 .3 0 0 0 .4 0v.2l-.6-.1-.1-1h-.2v-.2h.2zM232.6 194.2l.4-.3 .6 .1v.3l-.3-.1a.26 .26 0 0 0-.3-.1 .26 .26 0 0 0-.1 .4l.5 .1a.43 .43 0 0 1 .1 .6 .43 .43 0 0 1-.6 .1l-.3-.1v-.2l.3 .1a.23 .23 0 0 0 .4 0 .23 .23 0 0 0-.1-.3l-.3-.1a.34 .34 0 0 1-.3-.5zM236.4 194h.2v.1l.6-.2 .3 .2v1.2h-.2v-.8a.37 .37 0 0 0-.2-.4 .37 .37 0 0 0-.5 .2v1h-.2zM238.6 193.4h.2v.7l.4-.2 .5 .2 .1 1.2h-.3v-.8a.34 .34 0 0 0-.2-.4 .34 .34 0 0 0-.4 .2l-.1 1h-.2zM240 194h.3l.4 1 .4-1h.2l-.5 1.3h-.2z"/>
<path d="M243.2 195h.3v.3h-.3zM244.1 194.1l.6-.2 .3 .1v.3l-.2-.1a.5 .5 0 0 0-.7 .6 .5 .5 0 0 0 .9 .2v.2l-.2 .1h-.5l-.3-.2-.1-.7zM245.1 189.3l.5-.3 1 .1v.4l-.7-.3-.5 .2a.33 .33 0 0 0 0 .4 .33 .33 0 0 0 .4 .1l.7 .2 .2 .3-.2 .5-.4 .3-1.1-.2v-.3l.9 .2a.37 .37 0 0 0 .5-.3 .37 .37 0 0 0-.5-.4l-.8-.3zM247.1 189h.3v.9h1v-.9h.3v2.1h-.3v-1h-1v1h-.3zM246.7 194h.3v.1l.3-.2 .3 .1a.34 .34 0 0 0 .5 0l.3-.1 .3 .2v1.2h-.2v-.8a.33 .33 0 0 0-.3-.4 .33 .33 0 0 0-.4 .3v.9h-.2v-.8a.34 .34 0 0 0-.2-.4 .34 .34 0 0 0-.4 .2v1h-.3zM249.3 189h1.4v.3h-1.2v.6h1.2v.2h-1.2v.8h1.2v.2h-1.4zM251.1 189h1.4v.3h-1.1v.6h1.1v.2h-1.1v.8h1.1v.2h-1.4zM252.7 189h1.8v.3h-.8v1.8h-.3v-1.8h-.7zM258.6 189.3h.3l.3-.3h.2v1.9h.4v.2h-1.2v-.2h.5v-1.4h-.5z"/>
<path d="M240.5 157.8l.9 2 .4 .4h-.9l.2-.2-.2-.6h-.9l-.2 .6 .3 .2h-.8l.3-.2zM240.5 158.4l-.4 .9h.8z"/>
<path d="M254.3 159a1.16 1.16 0 0 1 2.3 0 1.16 1.16 0 0 1-2.3 0zM255 158.1l-.3 .4v1l.4 .5 .6 .1 .4-.4v-1.1l-.3-.6z"/>
<path d="M258.9 159a1.16 1.16 0 0 1 2.3 0 1.16 1.16 0 0 1-2.3 0zM259.7 158.1l-.4 .6 .1 .8 .3 .5 .6 .1 .3-.2 .2-.4-.1-1-.4-.5z"/>
<path d="M114.2 168.8h1l.3 .2 .1 .6-.4 .3 .7 .9h-.3l-.7-.8h-.4v.8h-.3zM114.5 169v.7h.4a.39 .39 0 0 0 .4-.4 .39 .39 0 0 0-.5-.3z"/>
<path d="M116.3 169.1l.5-.4h.5l.5 .3 .2 .9-.4 .8-.8 .1-.5-.3-.2-.4v-.7zM116.7 169l-.3 .4v.9l.4 .3 .6-.1 .3-.3v-.8l-.4-.4z"/>
<path d="M116.7 161.9h1l.3 .2 .1 .6-.4 .4 .7 .8h-.3l-.7-.8h-.4v.8h-.3zM117 162.1v.8h.5l.3-.3a.39 .39 0 0 0-.5-.5z"/>
<path d="M126.4 177h.2l.6 1.6h-.2l-.1-.4h-.8l-.1 .4h-.3zM126.5 177.2l-.3 .8h.6z"/>
<path d="M126.5 161.9h1l.2 .2 .1 .6-.3 .4 .7 .8h-.3l-.7-.8h-.4v.8h-.3zM126.8 162.1v.8h.5l.3-.4a.34 .34 0 0 0-.5-.4z"/>
<path d="M127.5 177h.8l.3 .3-.2 .6-.7 .1v.6h-.2zM127.7 177.2v.6l.6-.1a.36 .36 0 0 0 0-.4 .36 .36 0 0 0-.3-.1z"/>
<path d="M128.9 177h.8l.3 .4-.2 .5-.7 .1v.6h-.2zM129.1 177.2v.6h.4a.33 .33 0 0 0 .2-.4 .33 .33 0 0 0-.4-.2z"/>
<path d="M130.3 177h.7l.3 .2v.4l-.3 .3 .6 .7h-.3l-.5-.6h-.3v.6h-.2zM130.5 177.2v.6l.5-.1 .1-.2a.29 .29 0 0 0 0-.3 .29 .29 0 0 0-.3 0z"/>
<path d="M131.9 177.2l.4-.3h.5l.4 .3 .1 .8-.2 .5-.7 .2-.5-.3-.1-.4zM132.2 177.2l-.2 .3 .1 .7 .3 .3h.3l.4-.4v-.6l-.3-.3z"/>
<path d="M133 162.2l.4-.3h.6l.4 .3 .2 .9-.4 .8-.7 .1-.6-.4-.2-.9zM133.3 162.2l-.3 .4 .1 .8 .4 .3h.4l.4-.3v-.9l-.3-.4z"/>
<path d="M135.7 177h.3l.6 1.6h-.3l-.1-.4h-.7l-.2 .4h-.2zM135.8 177.2l-.3 .8h.6z"/>
<path d="M135.1 161.9h.9l.3 .2 .1 .6-.4 .4 .8 .8h-.4l-.7-.8h-.4v.8h-.2zM135.3 162.1v.8h.3a.39 .39 0 0 0 .5-.4 .39 .39 0 0 0-.4-.4z"/>
<path d="M139.3 168.8h1l.4 .2v.5l-.4 .4 .7 .9h-.3l-.7-.8h-.4v.8h-.3zM139.6 169v.7h.6l.2-.2a.39 .39 0 0 0 0-.4 .39 .39 0 0 0-.5-.1z"/>
<path d="M146 172.1h.8l.4 .2 .2 .8-.3 .5-.3 .1h-.8zM146.2 172.2v1.4l.8-.2 .2-.4-.1-.5-.2-.2z"/>
<path d="M147.4 161.8h.4l.7 2h-.3l-.2-.6h-.9l-.2 .6h-.2zM147.6 162l-.4 1h.7z"/>
<path d="M147.8 172.1l.9 .1 .1 .5-.3 .3 .6 .7h-.2l-.6-.6h-.3v.6h-.2zM148 172.2v.7h.2a.33 .33 0 0 0 .4-.3 .33 .33 0 0 0-.4-.4z"/>
<path d="M149.8 172.1h.3l.6 1.6h-.3l-.1-.4h-.8l-.1 .4h-.2zM149.9 172.2l-.3 .9h.6z"/>
<path d="M152.9 161.8h1.1l.4 .4 .2 .7-.4 .7-1.3 .2zM153.1 162v1.6l.9-.2 .3-.4-.1-.7-.4-.3z"/>
<path d="M161.5 172.3h.3l.6 1.7h-.2l-.2-.5h-.7l-.2 .5h-.2zM161.7 172.5l-.3 .8h.6z"/>
<path d="M161.7 176.6h.3l.6 1.7h-.2l-.2-.5h-.7l-.1 .5h-.3zM161.9 176.8l-.3 .8h.6z"/>
<path d="M162.7 172.3h.7a.35 .35 0 0 1 .4 .3 .35 .35 0 0 1-.2 .4l.3 .3v.5l-.4 .2h-.8zM162.9 172.5v.5h.3a.26 .26 0 0 0 .4-.3 .26 .26 0 0 0-.4-.2zM162.9 173.2v.6l.7-.1a.31 .31 0 0 0 .1-.4 .31 .31 0 0 0-.4-.1z"/>
<path d="M165.6 162l.4-.3h.5l.5 .3 .2 1-.4 .7-.6 .2-.7-.4-.2-.8zM165.8 162.1l-.2 .4v.7l.4 .4h.6l.3-.5v-.7l-.4-.4z"/>
<path d="M171.2 161.8h.3l.8 2h-.3l-.2-.6h-.9l-.2 .6h-.3zM171.4 162l-.4 1h.7z"/>
<path d="M172.6 161.8h.8l.4 .2v.6l-.3 .3 .7 .9h-.3l-.7-.8h-.4v.8h-.2zM172.8 162v.8h.6l.2-.3a.35 .35 0 0 0-.1-.4 .35 .35 0 0 0-.3-.1z"/>
<path d="M180.8 172.6l.6-.2 .4 .3v.9l-.1 .4-.3 .1h-.4l-.3-.2v-.9zM181 172.6l-.1 .5v.6a.32 .32 0 0 0 .4 .3 .32 .32 0 0 0 .3-.4v-.6a.36 .36 0 0 0-.6-.4z"/>
<path d="M180.9 176.6l.3-.3 .4 .1 .2 .2 .1 .8-.2 .6-.5 .1-.4-.3-.1-.7zM181.2 176.6l-.2 .2v.6a.38 .38 0 0 0 .5 .5 .38 .38 0 0 0 .2-.6v-.4a.35 .35 0 0 0-.5-.3z"/>
<path d="M182.3 168.7h.9l.4 .4 .1 .6-.3 .5-1.1 .2zM182.5 168.9v1.3l.7-.1 .3-.4-.1-.6-.4-.2z"/>
<path d="M184.5 168.7h.3l.6 1.7h-.2l-.2-.5h-.7l-.2 .5h-.2zM184.6 168.9l-.3 .8h.6z"/>
<path d="M194.5 176.4h.6l.5 .3-.2 .6-.7 .1v.7h-.2zM194.7 176.6v.6h.4l.2-.1a.32 .32 0 0 0 0-.4 .32 .32 0 0 0-.4-.1z"/>
<path d="M195.9 176.4h.7l.3 .2 .1 .4-.4 .3 .7 .8h-.3l-.6-.7h-.3v.7h-.2zM196.1 176.6v.6h.5l.1-.2a.27 .27 0 0 0 0-.3 .27 .27 0 0 0-.3-.1z"/>
<path d="M197.5 176.6l.5-.3 .4 .1 .4 .2 .1 .9-.2 .5-.8 .1-.3-.2-.2-.4zM197.8 176.6l-.2 .5 .1 .6 .3 .2 .5-.1 .2-.4v-.5l-.3-.3z"/>
<path d="M208.9 172.5h.8l.3 .2v.5l-.3 .3 .6 .7h-.3l-.5-.7h-.3v.7h-.3zM209.2 172.7v.6l.6-.1a.34 .34 0 0 0-.4-.5z"/>
<path d="M213.6 172.5h.8l.5 .3 .1 .8-.3 .4-.4 .2h-.7zM213.8 172.7v1.3l.7-.1 .3-.4-.1-.5-.4-.3z"/>
<path d="M219.2 172.5h.8a.37 .37 0 0 1 .3 .4 .37 .37 0 0 1-.2 .4l.3 .1v.5l-.4 .3h-.8zM219.4 172.7v.5h.3a.26 .26 0 0 0 .4-.3 .26 .26 0 0 0-.4-.2zM219.4 173.4v.6h.5a.32 .32 0 0 0 .3-.4 .32 .32 0 0 0-.4-.2z"/>
<path d="M235.5 161.5h1.2l.5 .4v.5l-.3 .3h-.8v.9l.4 .2h-1l.3-.2v-1.9zM236.1 161.7v.9h.4l.3-.2v-.4l-.3-.3z"/>
<path d="M247.9 161.5h1.2l.7 .2 .5 .8-.3 .9-.7 .4h-1.4l.4-.2v-1.9zM248.6 161.7v1.9h.7l.5-.5v-.9l-.6-.5z"/>
<path d="M254.7 161.5h1.3l.5 .5-.1 .4-.2 .3h-.8v.9l.3 .2h-1l.4-.3v-1.7zM255.4 161.7v.9h.5l.2-.4a.5 .5 0 0 0-.7-.5z"/>
<path d="M146.6 185.1h.3l.6 1.7h-.2l-.2-.5h-.7l-.2 .5h-.2zM146.8 185.3l-.3 .8h.6z"/>
<path d="M146.2 193.5h.6l.5 .2v.5l-.3 .3 .6 .7h-.3l-.5-.7h-.4v.7h-.2zM146.4 193.7v.7l.5-.1 .2-.2a.27 .27 0 0 0-.1-.3 .27 .27 0 0 0-.3-.1z"/>
<path d="M147.8 194.2l.6-.3 .4 .4v.3h-.9a.52 .52 0 0 0 .4 .5 .52 .52 0 0 0 .5-.2v.2l-.2 .1-.7-.1-.2-.5zM148.1 194.1l-.2 .4h.7l-.1-.4z"/>
<path d="M147.8 185.1l.9 .1 .2 .3-.2 .6-.7 .1v.6h-.2zM148 185.3v.7l.5-.1a.32 .32 0 0 0 .1-.4 .32 .32 0 0 0-.4-.2z"/>
<path d="M149.2 185.1l.7 .1 .4 .3-.2 .6-.7 .1v.6h-.2zM149.4 185.3v.7h.2a.35 .35 0 0 0 .4-.3 .35 .35 0 0 0-.4-.4z"/>
<path d="M150.6 185.1l.7 .1 .3 .2v.4l-.3 .3 .6 .7h-.2l-.6-.7h-.3v.7h-.2zM150.8 185.3v.7l.4-.1a.31 .31 0 0 0 .2-.4 .31 .31 0 0 0-.4-.2z"/>
<path d="M152.1 185.1l.9 .1 .4 .2 .2 .7-.3 .5-.4 .2h-.8zM152.4 185.3v1.3l.6-.1 .3-.3v-.6l-.3-.2z"/>
<path d="M153.4 194.1l.3-.2 .6 .2 .1 .6-.2 .4-.5 .2-.3-.2-.2-.4zM153.7 194.1l-.2 .2v.4a.38 .38 0 0 0 .5 .3 .38 .38 0 0 0 .2-.5 .35 .35 0 0 0-.5-.4z"/>
<path d="M194.3 184.9h1l.4 .3v.8l-.3 .4-1.1 .1zM194.6 185v1.3h.7l.2-.4-.1-.6-.3-.2z"/>
<path d="M197.1 194l.5-.1 .4 .2 .1 1.2h-.2v-.2l-.6 .3-.3-.3v-.4l.6-.3a.18 .18 0 0 0 .2-.2 .18 .18 0 0 0-.3-.1l-.5 .1zM197.3 194.7a.31 .31 0 0 0 0 .4 .31 .31 0 0 0 .5-.1l.1-.4z"/>
<path d="M197.4 189h.3l.6 1.7h-.2l-.2-.5h-.7l-.2 .5h-.2zM197.5 189.2l-.3 .8h.6z"/>
<path d="M201.5 189.4h.2v.4h-.2zM201.5 190.4h.2v.3h-.2z"/>
<path d="M202.4 194.2l.4-.3 .6 .1v1.8h-.2v-.7l-.2 .2-.6-.2-.1-.3zM202.7 194.2l-.2 .2v.5l.2 .2h.3l.2-.1v-.8z"/>
<path d="M203.7 184.9l.7-.1 .5 .4 .1 .8-.4 .5h-.6l-.4-.2-.2-.8zM203.8 185.2l-.1 .2 .1 .8 .4 .2 .3-.1 .3-.3-.1-.8-.3-.2z"/>
<path d="M205.1 189.2l.2-.2h.4l.3 .3 .1 .8-.3 .6h-.5l-.3-.3v-.9zM205.3 189.2l-.1 .4v.6a.34 .34 0 0 0 .5 .3 .34 .34 0 0 0 .2-.5v-.4a.36 .36 0 0 0-.2-.3 .36 .36 0 0 0-.4-.1z"/>
<path d="M205.4 194.2l.5-.3 .5 .1 .2 .6h-1v.2l.3 .3 .6-.1v.2h-.9l-.3-.4zM205.7 194.2l-.1 .3 .7-.1a.37 .37 0 0 0-.2-.3 .37 .37 0 0 0-.4 .1z"/>
<path d="M207.9 193.5h.3v.2h-.3zM207.9 194h.3v1.3h-.3z"/>
<path d="M208.6 194.2l.4-.3 .5 .1 .2 .6-1 .1 .1 .3 .3 .1 .6-.1v.2h-.9l-.3-.4zM208.9 194.2l-.2 .3h.8a.4 .4 0 0 0-.2-.4 .4 .4 0 0 0-.4 .1z"/>
<path d="M213.6 194l.6-.1 .3 .3 .1 .7-.2 .4h-.6l-.3-.2-.1-.6zM213.9 194.1l-.3 .3v.4l.2 .3h.4l.2-.2v-.5l-.2-.3z"/>
<path d="M215.3 184.9h.2l.6 1.6h-.2l-.1-.5h-.8l-.1 .5h-.3zM215.4 185.1l-.3 .8h.6z"/>
<path d="M217.5 194l.6-.1 .4 .2 .1 1.2h-.3v-.2l-.5 .3-.3-.3v-.5l.5-.2a.2 .2 0 0 0 .3 0 .2 .2 0 0 0-.1-.3 .2 .2 0 0 0-.2 0l-.5 .1zM217.7 194.7a.31 .31 0 0 0 .1 .4 .31 .31 0 0 0 .5-.1v-.4z"/>
<path d="M222.3 194h.3v.3h-.3zM222.3 195h.3v.3h-.3z"/>
<path d="M223 185.1l.3-.2h.5v.2l-.4-.1-.3 .2a.18 .18 0 0 0-.1 .3 .18 .18 0 0 0 .3-.1l.5 .1 .2 .3-.1 .5-.3 .2h-.6l-.2-.3v-.6zM223 186a.4 .4 0 0 0 .8 0 .4 .4 0 0 0-.8 0z"/>
<path d="M224.1 194h.2v.1l.3-.2 .3 .1 .3 .4-.2 .8-.2 .1-.5-.1v.6h-.2zM224.3 194.3v.8h.2a.49 .49 0 0 0 .5-.5 .49 .49 0 0 0-.4-.5z"/>
<path d="M225.2 189.5h.3v.4h-.3zM225.2 190.7h.3v.4h-.3z"/>
<path d="M226.6 194.2l.4-.3 .6 .1 .2 .8-.3 .5-.4 .1-.4-.3-.1-.2zM226.9 194.2l-.1 .3 .1 .4a.42 .42 0 0 0 .5 .1 .42 .42 0 0 0 .1-.6 .35 .35 0 0 0-.6-.2z"/>
<path d="M226.9 185.2l.3-.3h.6v.2h-.6l-.2 .4 .5-.1 .4 .3 .1 .4-.3 .4h-.5l-.3-.2-.1-.8zM226.9 186a.4 .4 0 0 0 .8 0 .4 .4 0 0 0-.8 0z"/>
<path d="M228.3 193.5h.2v.2h-.2zM228 194h.5v1.4v.3l-.3 .1h-.4v-.2a.3 .3 0 0 0 .4 0 .3 .3 0 0 0 .1-.4v-1h-.3z"/>
<path d="M228.4 185.1l.3-.2h.5v.2l-.4-.1-.3 .4v.2l.5-.2 .3 .2 .1 .6-.2 .3h-.6l-.3-.2-.1-.7zM228.4 186a.4 .4 0 0 0 .8 0 .4 .4 0 0 0-.8 0z"/>
<path d="M229 194.1l.6-.2 .4 .3 .1 .4h-1v.2l.4 .3 .6-.1v.2l-.8 .1-.3-.2-.1-.7zM229.3 194.2l-.2 .3 .8-.1a.38 .38 0 0 0-.6-.2z"/>
<path d="M234.2 193.8l.5-.3h.5l.6 .4 .2 .9-.2 .3h-.6v-.1l-.5 .1-.3-.3v-.5l.3-.3h.7v1l.3-.1 .1-.7-.4-.5h-.8l-.5 .6 .2 .8 .4 .3h.7v.1h-.8l-.5-.4-.2-.6zM234.8 194.2l-.2 .2a.35 .35 0 0 0 .1 .5 .35 .35 0 0 0 .5-.1v-.6z"/>
<path d="M237.9 193.5h.3v.2h-.3zM237.9 194h.3v1.3h-.3z"/>
<path d="M241.7 194l.6-.1 .3 .2 .1 1.2h-.3v-.2l-.5 .3-.3-.3v-.5l.4-.1a.23 .23 0 0 0 .3 0 .23 .23 0 0 0 0-.3h-.6zM241.9 194.7a.31 .31 0 0 0 .1 .4 .31 .31 0 0 0 .4-.1v-.4z"/>
<path d="M245.3 194.1l.6-.2 .4 .2 .1 .7-.2 .4-.5 .2-.4-.2-.1-.4zM245.6 194.2l-.2 .3a.42 .42 0 0 0 .5 .6 .42 .42 0 0 0 .3-.6l-.2-.3z"/>
<path d="M254.9 189.6h.4v.3h-.4zM254.9 190.7h.4v.4h-.4z"/>
<path d="M256.8 189.2l.3-.2h.5l.4 .3v1.2l-.1 .4-.3 .3-.6-.1-.3-.3-.1-1zM257.1 189.3l-.2 .3v.9l.2 .4a.68 .68 0 0 0 .7-1l-.1-.6z"/>
<circle cx="242.4" cy="163.6" r=".18"/>
<circle cx="250.8" cy="163.7" r=".18"/>
</g>
<path d="M45.2 32.2v11.9M133.6 32.2h14.5M141.2 32.2v11.9M228.8 90.6h7.5M237.5 90.2h7.9v.4h-7.9z" fill="none" stroke="#000" stroke-width=".25"/>
<g font-size="3.3">
<text x="15.4" y="180">structure should bear approx. 1500 k.g. weight. (wind</text>
<text x="15.3" y="184.1">pressure included). While Door is in operation,</text>
<text x="15.4" y="188.1">structure should not</text>
<text x="51.3" y="188.1">vibrate and</text>
<text x="72.5" y="188.1">bear/sustain all</text>
<text x="15.3" y="192.2">movements of rolling shutter.</text>
</g>
<g font-size="3.1">
<text x="200.7" y="75.3">OUTSIDE</text>
<text x="201.5" y="100.1">INSIDE</text>
</g>
<g font-size="2.7">
<text x="197.9" y="68.8">EXISTING STRUCTURE</text>
<text x="195.3" y="82.7">. CLEAR OPENING</text>
</g>
<g font-size="2.5">
<text x="171.6" y="143.3">NOTE:- CLEAR HEIGHT AND WIDTH GIVEN AS PER CLIENT PROVIDED.</text>
<text x="180.5" y="146.4">( PL. CONFORM THE DOOR SIZES.)</text>
</g>
<g font-size="2">
<text x="56.4" y="28.8">300</text>
<text x="124.8" y="29.9">300</text>
<text x="126" y="26.4">600</text>
<text x="160.4" y="29.2">EXTRA 300 space required</text>
<text x="160.6" y="31.8">for motor</text>
<text x="29.2" y="38.1" transform="rotate(-90 29.2 38.1)">500</text>
<text x="84.8" y="50.7">ISMC 300</text>
<text x="160.3" y="50.2">SUPPORT FROM EXISTING</text>
<text x="160.3" y="52.8">STRUCTURE AT BOTH SIDE</text>
<text x="63.6" y="82.2">ISMC 300</text>
<text x="113.2" y="83">ISMC 300</text>
<text x="37.6" y="100.2" transform="rotate(-90 37.6 100.2)">HEIGHT OF THE DOOR (3200)</text>
<text x="167.4" y="99.2">ISMC 300</text>
<text x="217.3" y="99.2">ISMC 300</text>
<text x="78.3" y="142.5">WIDTH OF THE DOOR (4150)</text>
</g>
</svg>
